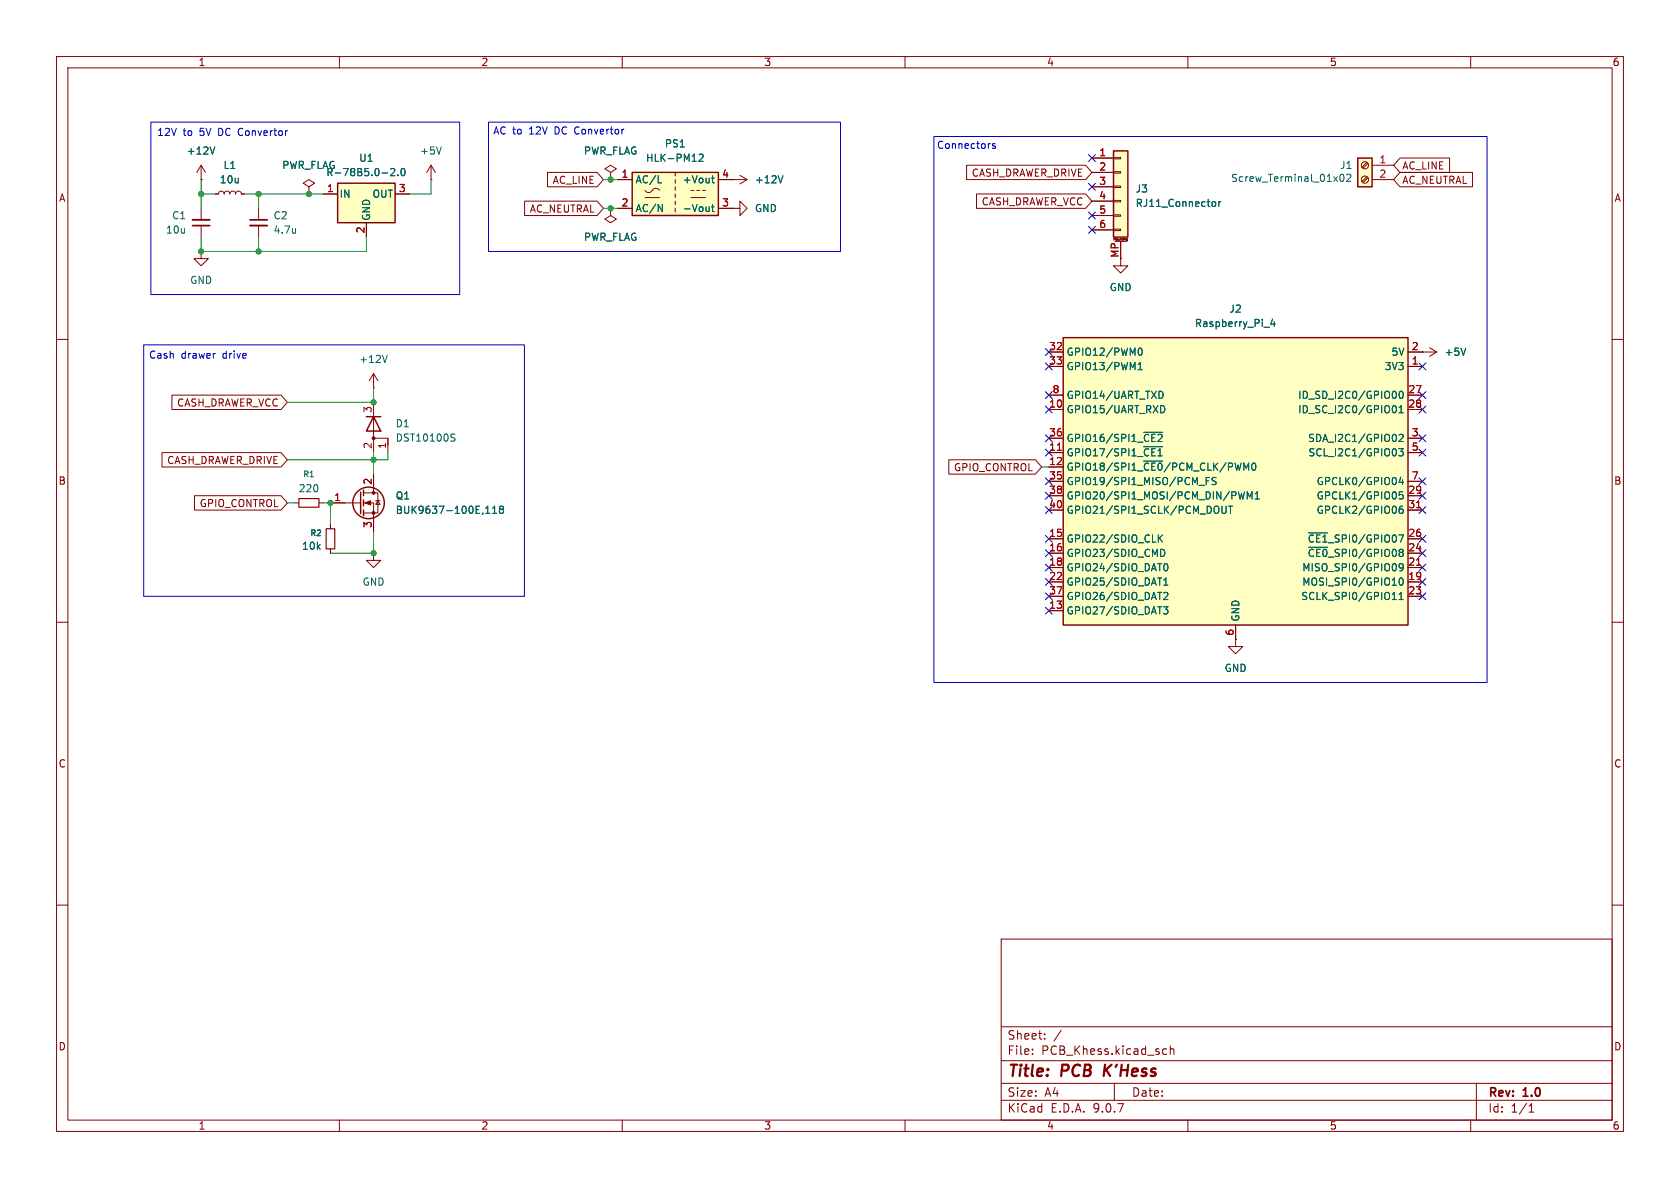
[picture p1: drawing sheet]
<svg xmlns="http://www.w3.org/2000/svg" width="297mm" height="210mm" viewBox="0 0 297 210" stroke-linecap="round" stroke-linejoin="round" font-family="sans-serif">
<g fill="none" stroke="#840000" stroke-width=".18">
<path d="M10 10h277v190h-277zM12 12h273v186h-273zM60 10v2M110 10v2M160 10v2M210 10v2M260 10v2M107.9 36.8v1.3l1.1 .6-1.1 .7-1-.7 1-.6M107.9 36.8h.1M129.5 31.8h.1M129.5 31.8h2.6M130.8 31l1.3 .8"/>
<path d="M132.1 31.8l-1.3 .7M10 60h2M285 60h2M10 110h2M285 110h2M10 160h2M177 166h108v32h-108zM285 160h2M60 198v2M110 198v2M160 198v2M177 194.5h108"/>
<path d="M177 191.5h108M177 187.5h108M177 181.5h108M182.5 186.3v.1M182.5 185.5v.1M184.7 183.6v.1M184.7 182.8v.1M187.6 182.1l-1.3 2M197 191.5v3M205.7 186.3h.5M205.7 185.5h.5M206.9 185.5l.2-.1 .4 .1v.9"/>
<path d="M206.9 184.9v1.5M210 198v2M260 198v2M261 191.5v6.5M270.3 196.6h.9M270.3 195.5l.4-.4v1.5"/>
</g>
<path d="M195.4 188.2l-.3 2M196.5 188.2l-1.3 1.2" fill="none" stroke="#840000" stroke-width=".4"/>
<path d="M138.4 31.1l-.4 1.2" fill="none" stroke="#006464" stroke-width=".18"/>
<path d="M111.8 30.5h15.2v7.6h-15.2z" fill="#ffffc2"/>
<path d="M111.8 30.5h15.2v7.6h-15.2z" fill="none" stroke="#840000" stroke-width=".25"/>
<g fill="none" stroke="#840000" stroke-width=".18">
<path d="M35.6 36.8v2.1M35.6 39.9v2M76.2 31.8h.1M76.2 29.2l-.8 1.3M76.2 29.2l.8 1.3M76.2 29.2v2.6M107.9 30.5l1.1-.7-1.1-.6-1 .6 1 .7v1.3M107.9 31.8h.1M109.2 31.8h2.6M109.2 36.8h2.6M114 33.7a.8 .8 0 0 0 .8 .3 .8 .8 0 0 0 .7-.6 .73 .73 0 0 1 1.1 .3M114 34.9h2.6"/>
<path d="M119.4 30.5v.6M119.4 31.8v.6M119.4 33v.7M119.4 34.3v.6M119.4 35.6v.6M119.4 36.8v.7M122.2 34.9h2.5M122.2 33.7h.5M123.2 33.7h.5M124.2 33.7h.5M127 31.8h2.5M127 36.8h2.5"/>
<path d="M129.5 36.8h1.3v-1.2l1.3 1.2-1.3 1.3v-1.3M129.5 36.8h.1M35.6 44.5v1.2h1.2l-1.2 1.3-1.3-1.3h1.3M35.6 44.5h.1M251.5 62.2h.1M251.5 62.2h2.5M252.7 61.5l1.3 .7M254 62.2l-1.3 .8"/>
</g>
<path d="M78 26l-.4 1.2M116.4 32.3h.6M116.4 36.1l.7 1.3v-1.3M123.6 27.4l.5-.2 .2 .4-.8 .9h.8M125.8 31.5h.5M125.8 36.6h.5M126 31.1v1l.3 .2M126 36.1v1.1l.3 .2M259.1 61.5l-.4 1.3" fill="none" stroke="#006464" stroke-width=".18"/>
<path d="M34 39.9h3.1" fill="none" stroke="#840000" stroke-width=".3"/>
<path d="M34 38.9h3.1" fill="none" stroke="#840000" stroke-width=".33"/>
<path d="M59.7 32.4h10.1v7h-10.1z" fill="#ffffc2"/>
<g fill="none" stroke="#840000" stroke-width=".25">
<path d="M59.7 32.4h10.1v7h-10.1zM64.8 73.7h2.5M66 73.7l1.3 2.5h-2.5zM63.8 87v3.8M64.3 86.6v1M64.3 88.4v1M64.3 90.2v1"/>
<circle cx="65.2" cy="88.9" r="2.79"/>
</g>
<g fill="none" stroke="#840000" stroke-width=".18">
<path d="M35.6 31.8h.1M35.6 29.2l-.8 1.3M35.6 29.2l.7 1.3M35.6 29.2v2.6M38.1 34.3h.5l.2-.4 .3-.1 .4 .1 .1 .4 .2-.4 .3-.1 .4 .1 .1 .4 .2-.4 .3-.1 .4 .1 .2 .4 .1-.4 .4-.1 .3 .1 .2 .4h.5M45.7 36.8v2.1M45.7 39.9v2M54.6 33l1-.6-1-.6-1 .6 1 .6v1.3M54.6 34.3h.1M57.1 34.3h2.6M64.8 39.4v2.5M69.8 34.3h2.6"/>
<path d="M198.1 45.7v1.3h1.3l-1.3 1.3-1.3-1.3h1.3M66 71.1v6.4h2.6v1.2M66 68.6h.1M66 66v2.6M66 77.5v2.5M66 66l-.7 1.3M66 66l.8 1.3M68.6 77.5v2.5M52.1 88.9h.7M56.4 88.9h.7M58.4 88.9h5.4M58.4 92.7v.8"/>
<path d="M58.4 97v.8M64.3 87.1h2.5v3.6h-2.5M64.3 88.9h1.7v5.1M66 97.8v1.3h1.3l-1.3 1.2-1.2-1.2h1.2M66 97.8h.1M66 83.8v3.3M66.4 88.5h.8M66.8 88.5l.4 .7h-.8z"/>
</g>
<g fill="none" stroke="#006464" stroke-width=".18">
<path d="M38 26l-.4 1.2M69.1 29.9l.4-.1 .3 .4-.8 .9h.8M70.3 30.9v.2M71 29.9l.2-.1a.68 .68 0 0 1 .4 .6 .68 .68 0 0 1-.4 .7l-.2-.2-.1-.3zM52.2 40.4v.8M52.2 41.1v.1M68.5 62.8l-.5 1.3M79.9 77.3l.4 .1 .1 .3-.2 .3h-.3M79.9 76.7l.5 .1M85.9 90.7h.7M86.1 89.7l.1-.2v1.2M87.1 90.7h.7"/>
<path d="M87.1 89.8l.3-.3v1.2M88.5 90l-.2 .3v.3l.2 .1h.4l.1-.2v-.2l-.2-.3M88.5 90l-.2-.2 .2-.3h.3l.2 .2-.2 .3M88.5 90h.3"/>
</g>
<g fill="#840000" stroke="#840000" stroke-width=".18">
<path d="M64.5 88.9l1-.4v.8z"/>
<circle cx="66" cy="77.5" r=".25"/>
<circle cx="66" cy="87.1" r=".25"/>
<circle cx="66" cy="90.7" r=".25"/>
</g>
<path d="M52.8 88.1h3.6v1.6h-3.6zM57.7 93.5h1.5v3.5h-1.5z" fill="none" stroke="#840000" stroke-width=".2"/>
<path d="M44.2 38.9h3" fill="none" stroke="#840000" stroke-width=".3"/>
<path d="M44.2 39.9h3" fill="none" stroke="#840000" stroke-width=".33"/>
<path d="M240 27.9h2.6v5.1h-2.6z" fill="#ffffc2"/>
<path d="M240 27.9h2.6v5.1h-2.6z" fill="none" stroke="#840000" stroke-width=".25"/>
<g fill="none" stroke="#840000" stroke-width=".18">
<path d="M241.7 28.7l-.9 .8M241.7 31.2l-.9 .9M241.8 28.9l-.8 .8M241.8 31.4l-.8 .9M242.6 29.2h3.8M242.6 31.8h3.8"/>
<circle cx="241.3" cy="29.2" r=".63"/>
<circle cx="241.3" cy="31.7" r=".63"/>
</g>
<path d="M237 30.9l.2-.1a.68 .68 0 0 1 .4 .6 .68 .68 0 0 1-.4 .7l-.2-.1-.1-.4zM238.1 30.9l.5-.1 .2 .4-.8 .9h.8" fill="none" stroke="#006464" stroke-width=".18"/>
<path d="M196.8 26.7h2.6v15.2h-2.6z" fill="#ffffc2"/>
<path d="M196.8 26.7h2.6v15.2h-2.6z" fill="none" stroke="#840000" stroke-width=".25"/>
<g fill="none" stroke="#840000" stroke-width=".18">
<path d="M193 27.9h3.8M193 30.5h3.8M193 33h3.8M193 35.6h3.8M193 38.1h3.8M196.8 27.8h1.3v.3h-1.3zM196.8 30.4h1.3v.2h-1.3zM196.8 32.9h1.3v.2h-1.3zM196.8 35.4h1.3v.3h-1.3zM196.8 38h1.3v.2h-1.3zM193 40.6h3.8M196.8 40.5h1.3v.3h-1.3z"/>
<path d="M196.9 42.5v-.4l.2 .3 .1-.3v.4M197.1 42.7h2M198.1 42.7v3M198.4 42.1v.3M198.6 42.1h.1M199.1 42.4v-.2h.2v.4M199.1 42.6h.2M199.1 42.4h.1M199.2 42.4h.1M199.3 42.6h.1M218.4 113v1.3h1.3l-1.3 1.3-1.2-1.3h1.2M218.4 113h.1"/>
</g>
<path d="M214.5 35.6l.3 .1 .1 .2v.5l-.4 .1M215.5 35.6v.9M215.8 35.6l-.3 .3" fill="none" stroke="#006464" stroke-width=".18"/>
<path d="M188 59.7h60.9v50.8h-60.9z" fill="#ffffc2"/>
<path d="M188 59.7h60.9v50.8h-60.9z" fill="none" stroke="#840000" stroke-width=".25"/>
<g fill="none" stroke="#840000" stroke-width=".18">
<path d="M35.6 31.8h.1M38.1 34.3h.5M42.7 34.3h.5M54.6 34.3h.1M57.1 34.3h2.6M64.8 39.4v2.5M69.8 34.3h2.6M92.7 35.6h12.9l1.1 1.2-1.1 1.3h-12.9zM96.8 30.5h8.8l1.1 1.3-1.1 1.2h-8.8zM107.9 36.8h.1M107.9 31.8h.1M109.2 31.8h2.6"/>
<path d="M109.2 36.8h2.6M127 31.8h2.5M127 36.8h2.5M129.5 31.8h.1M129.5 36.8h.1M170.9 29.2h21l1.1 1.3-1.1 1.3h-21zM172.6 34.3h19.3l1.1 1.3-1.1 1.2h-19.3zM193 27.9h3.8M193 30.5h3.8M193 33h3.8M193 35.6h3.8M193 38.1h3.8"/>
<path d="M247.5 30.5h12.8v2.5h-12.8l-1.1-1.2zM247.5 27.9h8.8v2.6h-8.8l-1.1-1.3zM193 40.6h3.8M198.1 42.7v3M30.4 69.8h19.3l1.1 1.3-1.1 1.3h-19.3zM185.4 62.2h2.6M185.4 64.8h2.6M185.4 69.9h2.6M185.4 72.4h2.6M185.4 77.5h2.6M248.9 62.2h2.6M248.9 64.8h2.6"/>
<path d="M248.9 69.9h2.6M248.9 72.4h2.6M248.9 77.5h2.6M251.5 62.2h.1M28.6 80h21.1l1.1 1.3-1.1 1.3h-21.1zM34.4 87.6h15.3l1.1 1.3-1.1 1.3h-15.3zM58.4 88.9h2.6M58.4 92.7v.8M58.4 97v.8M66 83.8v2.6M66 91.4v2.6M167.7 81.3h15.3l1.1 1.3-1.1 1.2h-15.3z"/>
<path d="M185.4 80h2.6M185.4 82.6h2.6M185.4 85.1h2.6M185.4 87.6h2.6M185.4 90.2h2.6M185.4 95.3h2.6M185.4 97.8h2.6M248.9 80h2.6M248.9 85.1h2.6M248.9 87.6h2.6M248.9 90.2h2.6M248.9 95.3h2.6"/>
<path d="M248.9 97.8h2.6M185.4 100.3h2.6M185.4 102.9h2.6M185.4 105.4h2.6M185.4 108h2.6M218.4 113h.1M218.4 110.5v2.5M248.9 100.3h2.6M248.9 102.9h2.6M248.9 105.4h2.6"/>
</g>
<g fill="none" stroke="#006464" stroke-width=".18">
<path d="M38 26l-.4 1.2M69.1 29.9l.4-.1 .3 .4-.8 .9h.8M70.3 30.9v.2M71 29.9l.2-.1a.68 .68 0 0 1 .4 .6 .68 .68 0 0 1-.4 .7l-.2-.2-.1-.3zM116.4 32.3h.6M116.4 36.1l.7 1.3v-1.3M123.6 27.4l.5-.2 .2 .4-.8 .9h.8M125.8 31.5h.5M125.8 36.6h.5M126 31.1v1l.3 .2M126 36.1v1.1l.3 .2M138.4 31.1l-.4 1.2"/>
<path d="M214.5 35.6l.3 .1 .1 .2v.5l-.4 .1M215.5 35.6v.9M215.8 35.6l-.3 .3M223.5 57.9h.9M225 56.4l-.3 .9h.8M225.3 56.9v.8M201.2 62l.1-.3 .2-.2a.68 .68 0 0 1 .5 .7 .68 .68 0 0 1-.5 .6l-.2-.1-.1-.4M201.2 65.3h.7M201.2 64.4l.4-.3v1.2M202.2 76.4h3.4M202.2 79h3.4M205.2 69.2a.68 .68 0 0 1 .4 .6 .68 .68 0 0 1-.4 .6"/>
<path d="M205.2 71.7a.64 .64 0 0 1 .7 .6 .64 .64 0 0 1-.7 .7M246.4 71.7a.68 .68 0 0 1 .5 .6 .68 .68 0 0 1-.5 .7M246.7 69.3l.2 .3-.2 .7M246.8 79.6v.7M247.3 79.3h.8l-.5 .5 .4 .1v.6l-.2 .1-.5-.1M247.3 73h.8M247.3 76.9l.5-.1 .3 .3-.8 .9h.8M247.3 72.1l.4-.4v1.3M247.5 69.3l.1-.1a.68 .68 0 0 1 .5 .6 .68 .68 0 0 1-.5 .6l-.1-.1-.2-.4zM259.1 61.5l-.4 1.3M85.9 90.7h.7M86.1 89.7l.1-.2v1.2"/>
<path d="M87.1 90.7h.7M87.1 89.8l.3-.3v1.2M88.5 90l-.2 .3v.3l.2 .1h.4l.1-.2v-.2l-.2-.3M88.5 90l-.2-.2 .2-.3h.3l.2 .2-.2 .3M88.5 90h.3M202.2 81.5h3.4M204.8 94.6v1.2M205 95.1l.5 .7M205.2 97.1a.64 .64 0 0 1 .7 .6 .64 .64 0 0 1-.7 .7M205.5 94.6l-.7 .7M205.9 99.8l.1-.2a.68 .68 0 0 1 .5 .7 .68 .68 0 0 1-.5 .6l-.1-.1-.2-.4zM212 85.8h.9"/>
<path d="M213.2 85h.5M213.8 84.4h-.6v1.3M215 84.5l-.5-.1-.2 .1v.4l.6 .2 .1 .3-.2 .3-.5-.1M216 89.5v1l.3 .2h.3l.2-.2v-1M217.2 89.5h.7M217.5 89.5v1.2M218.9 86.9l.3 1.3 .3-.9 .2 .9 .3-1.3M220.5 88.2v-1.3l.4 .9 .4-.9v1.3M221.5 81.9h.1a.68 .68 0 0 1 .4 .6 .68 .68 0 0 1-.4 .6 .84 .84 0 0 1-.1-1.2zM221.9 88.2h.7M221.9 87.3l.4-.4v1.3M231.3 94.2h3.4"/>
<path d="M231.3 96.7h3.4M247.6 84.3l-.3 .9h.8M247.9 89.5h-.3a.86 .86 0 0 0 0 1.2l.4-.1 .1-.4-.3-.2h-.3l-.2 .2M247.9 84.8v.9M248 86.9h-.6l-.1 .6 .2-.1 .4 .1 .2 .2-.1 .4-.2 .1-.5-.1M205.7 107.3h.8l-.5 .4 .4 .2v.5l-.2 .1-.5-.1M205.7 104.8l.5-.1 .3 .4-.8 .9h.8M205.7 103.4h.8M205.7 102.5l.4-.3v1.2M246.1 106h.8M247.3 106h.8M247.3 105.1l.4-.4v1.3"/>
<path d="M247.5 102.3l.1-.1a.68 .68 0 0 1 .5 .6 .68 .68 0 0 1-.5 .6l-.1-.1-.2-.3zM248.1 100.2l-.3 .2h-.3l-.2-.2 .2-.5 .3-.1 .2 .2a.84 .84 0 0 1-.3 1.1h-.2"/>
</g>
<path d="M186.9 79.6h.8M250.4 89.8h.8M250.4 99.9h.8" fill="none" stroke="#a90000" stroke-width=".18"/>
<g fill="none" stroke="#009600" stroke-width=".18">
<path d="M35.6 34.3h2.5M35.6 31.8v5M43.2 34.3h13.9M45.7 34.3v2.5M76.2 31.8v2.5h-3.8M106.7 36.8h2.5M106.7 31.8h2.5M35.6 41.9v2.6h29.2v-2.6M45.7 41.9v2.6M66 68.6v2.5h-15.2M50.8 88.9h1.3M57.1 88.9h1.3v3.8"/>
<path d="M66 80v3.8M66 94v3.8h-7.6M68.6 80v1.3h-17.8M184.1 82.6h1.3"/>
</g>
<g fill="none" stroke="#000084" stroke-width=".18">
<path d="M192.4 37.5l1.2 1.2M192.4 27.3l1.2 1.2M192.4 32.4l1.2 1.2M193.6 37.5l-1.2 1.2M193.6 27.3l-1.2 1.2M193.6 32.4l-1.2 1.2M192.4 40l1.2 1.2M193.6 40l-1.2 1.2M184.8 61.6l1.2 1.2M184.8 79.4l1.2 1.2M184.8 76.9l1.2 1.2M184.8 71.8l1.2 1.2"/>
<path d="M184.8 69.2l1.2 1.3M184.8 64.2l1.2 1.2M186 61.6l-1.2 1.2M186 79.4l-1.2 1.2M186 76.9l-1.2 1.2M186 71.8l-1.2 1.2M186 69.2l-1.2 1.3M186 64.2l-1.2 1.2M250.9 64.2l1.2 1.2M250.9 69.2l1.2 1.3M250.9 71.8l1.2 1.2M250.9 79.4l1.2 1.2"/>
<path d="M250.9 76.9l1.2 1.2M252.1 64.2l-1.2 1.2M252.1 69.2l-1.2 1.3M252.1 71.8l-1.2 1.2M252.1 79.4l-1.2 1.2M252.1 76.9l-1.2 1.2M184.8 87l1.2 1.2M184.8 84.5l1.2 1.2M184.8 99.7l1.2 1.2M184.8 97.2l1.2 1.2M184.8 94.6l1.2 1.3M184.8 89.6l1.2 1.2"/>
<path d="M186 87l-1.2 1.2M186 84.5l-1.2 1.2M186 99.7l-1.2 1.2M186 97.2l-1.2 1.2M186 94.6l-1.2 1.3M186 89.6l-1.2 1.2M250.9 94.6l1.2 1.3M250.9 97.2l1.2 1.2M250.9 84.5l1.2 1.2M250.9 87l1.2 1.2M250.9 89.6l1.2 1.2M250.9 99.7l1.2 1.2"/>
<path d="M252.1 94.6l-1.2 1.3M252.1 97.2l-1.2 1.2M252.1 84.5l-1.2 1.2M252.1 87l-1.2 1.2M252.1 89.6l-1.2 1.2M252.1 99.7l-1.2 1.2M184.8 104.8l1.2 1.2M184.8 102.3l1.2 1.2M184.8 107.3l1.2 1.3M186 104.8l-1.2 1.2M186 102.3l-1.2 1.2M186 107.3l-1.2 1.3"/>
<path d="M250.9 102.3l1.2 1.2M250.9 104.8l1.2 1.2M252.1 102.3l-1.2 1.2M252.1 104.8l-1.2 1.2"/>
</g>
<path d="M26.7 21.6h54.6v30.5h-54.6zM86.4 21.6h62.2v22.9h-62.2zM165.1 24.1h97.8v96.6h-97.8zM175.9 25.5l-.3-.1-.2 .2 .1 .2 .4 .1v.3h-.5M25.4 61h67.3v44.4h-67.3zM38 62.5h.1" fill="none" stroke="#0000c2" stroke-width=".18"/>
<g fill="#009600" stroke="#009600" stroke-width=".18">
<circle cx="107.9" cy="31.8" r=".46"/>
<circle cx="107.9" cy="36.8" r=".46"/>
<circle cx="58.4" cy="88.9" r=".46"/>
<circle cx="66" cy="71.1" r=".46"/>
<circle cx="66" cy="81.3" r=".46"/>
<circle cx="66" cy="97.8" r=".46"/>
<circle cx="35.6" cy="44.5" r=".46"/>
<circle cx="35.6" cy="34.3" r=".46"/>
<circle cx="54.6" cy="34.3" r=".46"/>
<circle cx="45.7" cy="34.3" r=".46"/>
<circle cx="45.7" cy="44.5" r=".46"/>
</g>
<g font-size="2.8" fill="#840000">
<text x="178" y="190.9">Title:</text>
<text x="187.7" y="190.9">PCB</text>
<text x="196" y="190.9">K'Hess</text>
</g>
<g font-size="2.1" fill="#840000">
<text x="178" y="184">Sheet:</text>
<text x="178" y="186.7">File:</text>
<text x="184.1" y="186.7">PCB_Khess.kicad_sch</text>
<text x="178" y="196.9">KiCad</text>
<text x="178" y="194.1">Size:</text>
<text x="184.7" y="194.1">A4</text>
<text x="185.7" y="196.9">E.D.A.</text>
<text x="193.3" y="196.9">9.0.7</text>
<text x="200" y="194.1">Date:</text>
<text x="263" y="194.3">Rev:</text>
<text x="263" y="196.9">Id:</text>
<text x="267.1" y="196.9">1/1</text>
<text x="269.4" y="194.3">1.0</text>
</g>
<g font-size="1.8" fill="#840000">
<text x="35" y="11.9">1</text>
<text x="85" y="11.9">2</text>
<text x="135" y="11.9">3</text>
<text x="185" y="11.9">4</text>
<text x="235" y="11.9">5</text>
<text x="285" y="11.9">6</text>
<text x="10.3" y="35.9">A</text>
<text x="97.6" y="32.7">AC_LINE</text>
<text x="171.7" y="31.4">CASH_DRAWER_DRIVE</text>
<text x="247.8" y="32.7">AC_NEUTRAL</text>
<text x="247.8" y="30.2">AC_LINE</text>
<text x="285.3" y="35.9">A</text>
<text x="93.6" y="37.8">AC_NEUTRAL</text>
<text x="173.4" y="36.5">CASH_DRAWER_VCC</text>
<text x="197.9" y="45.7" transform="rotate(-90 197.9 45.7)">MP</text>
<text x="31.2" y="72.1">CASH_DRAWER_VCC</text>
<text x="29.5" y="82.2">CASH_DRAWER_DRIVE</text>
<text x="168.5" y="83.5">GPIO_CONTROL</text>
<text x="10.3" y="85.9">B</text>
<text x="35.2" y="89.9">GPIO_CONTROL</text>
<text x="285.3" y="85.9">B</text>
<text x="10.3" y="135.9">C</text>
<text x="285.3" y="135.9">C</text>
<text x="10.3" y="185.9">D</text>
<text x="285.3" y="185.9">D</text>
<text x="35" y="199.9">1</text>
<text x="85" y="199.9">2</text>
<text x="135" y="199.9">3</text>
<text x="185" y="199.9">4</text>
<text x="235" y="199.9">5</text>
<text x="285" y="199.9">6</text>
</g>
<g font-size="1.8" fill="#0000c2">
<text x="87.1" y="24">AC to</text>
<text x="93.7" y="24">12V</text>
<text x="98.3" y="24">DC Convertor</text>
<text x="27.7" y="24.2">12V</text>
<text x="32.4" y="24.2">to</text>
<text x="35.4" y="24.2">5V</text>
<text x="38.9" y="24.2">DC Convertor</text>
<text x="165.5" y="26.5">Connectors</text>
<text x="26.2" y="63.6">Cash</text>
<text x="32" y="63.6">drawer</text>
<text x="39.5" y="63.6">drive</text>
</g>
<g font-size="1.8" fill="#006464">
<text x="32.9" y="27.5">+12V</text>
<text x="63.4" y="28.8">U1</text>
<text x="74.2" y="27.5">+5V</text>
<text x="103.1" y="27.5">PWR_FLAG</text>
<text x="114.1" y="28.8">HLK-PM12</text>
<text x="117.4" y="26.3">PS1</text>
<text x="38.8" y="32.6">10u</text>
<text x="39.4" y="30.1">L1</text>
<text x="49.8" y="30.1">PWR_FLAG</text>
<text x="57.6" y="31.3">R-78B5.0-2.0</text>
<text x="59.9" y="35.2">IN</text>
<text x="65.8" y="35.2">OUT</text>
<text x="112.3" y="32.6">AC/L</text>
<text x="120.6" y="32.6">+Vout</text>
<text x="133.4" y="32.6">+12V</text>
<text x="200.7" y="34.2">J3</text>
<text x="217.5" y="32.4">Screw_Terminal_01x02</text>
<text x="236.8" y="30.1">J1</text>
<text x="29.2" y="41.5">10u</text>
<text x="30.3" y="39">C1</text>
<text x="48.3" y="39">C2</text>
<text x="48.3" y="41.5">4.7u</text>
<text x="65.6" y="39.1" transform="rotate(-90 65.6 39.1)">GND</text>
<text x="112.3" y="37.7">AC/N</text>
<text x="120.6" y="37.7">-Vout</text>
<text x="133.4" y="37.7">GND</text>
<text x="200.7" y="36.8">RJ11_Connector</text>
<text x="103.1" y="42.8">PWR_FLAG</text>
<text x="33.5" y="50.4">GND</text>
<text x="196.1" y="51.7">GND</text>
<text x="211.1" y="58">Raspberry_Pi_4</text>
<text x="217.2" y="55.5">J2</text>
<text x="63.4" y="64.4">+12V</text>
<text x="188.5" y="63.1">GPIO12/PWM0</text>
<text x="188.5" y="65.6">GPIO13/PWM1</text>
<text x="244.7" y="65.6">3V3</text>
<text x="245.9" y="63.1">5V</text>
<text x="255.3" y="63.1">+5V</text>
<text x="188.5" y="70.7">GPIO14/UART_TXD</text>
<text x="229.4" y="70.7">ID_SD_I2C0/GPIO00</text>
<text x="69.9" y="75.7">D1</text>
<text x="188.5" y="73.3">GPIO15/UART_RXD</text>
<text x="229.4" y="73.3">ID_SC_I2C0/GPIO01</text>
<text x="69.9" y="78.3">DST10100S</text>
<text x="188.5" y="78.3">GPIO16/SPI1_~{CE2}</text>
<text x="188.5" y="80.9">GPIO17/SPI1_~{CE1}</text>
<text x="188.5" y="83.4">GPIO18/SPI1_~{CE0}/PCM_CLK/PWM0</text>
<text x="231.2" y="78.3">SDA_I2C1/GPIO02</text>
<text x="231.2" y="80.9">SCL_I2C1/GPIO03</text>
<text x="52.7" y="87.2">220</text>
<text x="69.9" y="88.5">Q1</text>
<text x="188.5" y="86">GPIO19/SPI1_MISO/PCM_FS</text>
<text x="188.5" y="88.5">GPIO20/SPI1_MOSI/PCM_DIN/PWM1</text>
<text x="232.7" y="86">GPCLK0/GPIO04</text>
<text x="232.7" y="88.5">GPCLK1/GPIO05</text>
<text x="69.9" y="91">BUK9637-100E,118</text>
<text x="188.5" y="91">GPIO21/SPI1_SCLK/PCM_DOUT</text>
<text x="232.7" y="91">GPCLK2/GPIO06</text>
<text x="53.3" y="97.4">10k</text>
<text x="188.5" y="96.1">GPIO22/SDIO_CLK</text>
<text x="188.5" y="98.7">GPIO23/SDIO_CMD</text>
<text x="188.5" y="101.2">GPIO24/SDIO_DAT0</text>
<text x="230.1" y="101.2">MISO_SPI0/GPIO09</text>
<text x="231.1" y="96.1">~{CE1}_SPI0/GPIO07</text>
<text x="231.1" y="98.7">~{CE0}_SPI0/GPIO08</text>
<text x="64" y="103.7">GND</text>
<text x="188.5" y="103.7">GPIO25/SDIO_DAT1</text>
<text x="188.5" y="106.3">GPIO26/SDIO_DAT2</text>
<text x="229.9" y="106.3">SCLK_SPI0/GPIO11</text>
<text x="230.1" y="103.7">MOSI_SPI0/GPIO10</text>
<text x="188.5" y="108.8">GPIO27/SDIO_DAT3</text>
<text x="219.3" y="110" transform="rotate(-90 219.3 110)">GND</text>
<text x="216.4" y="119">GND</text>
</g>
<g font-size="1.8" fill="#a90000">
<text x="194.2" y="27.7">1</text>
<text x="243.8" y="29">1</text>
<text x="57.7" y="34">1</text>
<text x="70.4" y="34">3</text>
<text x="109.8" y="31.5">1</text>
<text x="127.6" y="31.5">4</text>
<text x="194.2" y="30.2">2</text>
<text x="194.2" y="32.8">3</text>
<text x="194.2" y="35.3">4</text>
<text x="243.8" y="31.5">2</text>
<text x="64.5" y="41.3" transform="rotate(-90 64.5 41.3)">2</text>
<text x="109.8" y="36.6">2</text>
<text x="127.6" y="36.6">3</text>
<text x="194.2" y="37.8">5</text>
<text x="194.2" y="40.4">6</text>
<text x="185.4" y="62">32</text>
<text x="185.4" y="64.5">33</text>
<text x="249.5" y="62">2</text>
<text x="249.5" y="64.5">1</text>
<text x="186" y="69.6">8</text>
<text x="248.9" y="69.6">27</text>
<text x="65.8" y="73.1" transform="rotate(-90 65.8 73.1)">3</text>
<text x="185.4" y="72.1">10</text>
<text x="185.4" y="77.2">36</text>
<text x="248.9" y="72.1">28</text>
<text x="249.5" y="77.2">3</text>
<text x="65.8" y="79.4" transform="rotate(-90 65.8 79.4)">2</text>
<text x="68.3" y="79.4" transform="rotate(-90 68.3 79.4)">1</text>
<text x="185.4" y="79.8">11</text>
<text x="185.4" y="82.3">12</text>
<text x="249.5" y="79.8">5</text>
<text x="59" y="88.6">1</text>
<text x="65.8" y="85.8" transform="rotate(-90 65.8 85.8)">2</text>
<text x="185.4" y="84.8">35</text>
<text x="185.4" y="87.4">38</text>
<text x="185.4" y="89.9">40</text>
<text x="248.9" y="87.4">29</text>
<text x="248.9" y="89.9">31</text>
<text x="249.5" y="84.8">7</text>
<text x="65.8" y="93.4" transform="rotate(-90 65.8 93.4)">3</text>
<text x="185.4" y="95">15</text>
<text x="248.9" y="95">26</text>
<text x="185.4" y="97.5">16</text>
<text x="185.4" y="100.1">18</text>
<text x="248.9" y="97.5">24</text>
<text x="248.9" y="100.1">21</text>
<text x="185.4" y="102.6">22</text>
<text x="185.4" y="105.2">37</text>
<text x="185.4" y="107.7">13</text>
<text x="248.9" y="102.6">19</text>
<text x="248.9" y="105.2">23</text>
<text x="218.2" y="112.5" transform="rotate(-90 218.2 112.5)">6</text>
</g>
<g font-size="1.4" fill="#006464">
<text x="53.5" y="84.6">R1</text>
<text x="54.8" y="95">R2</text>
</g>
<text font-size=".5" fill="#840000" x="196.7" y="42.7">Mounting</text>
</svg>
